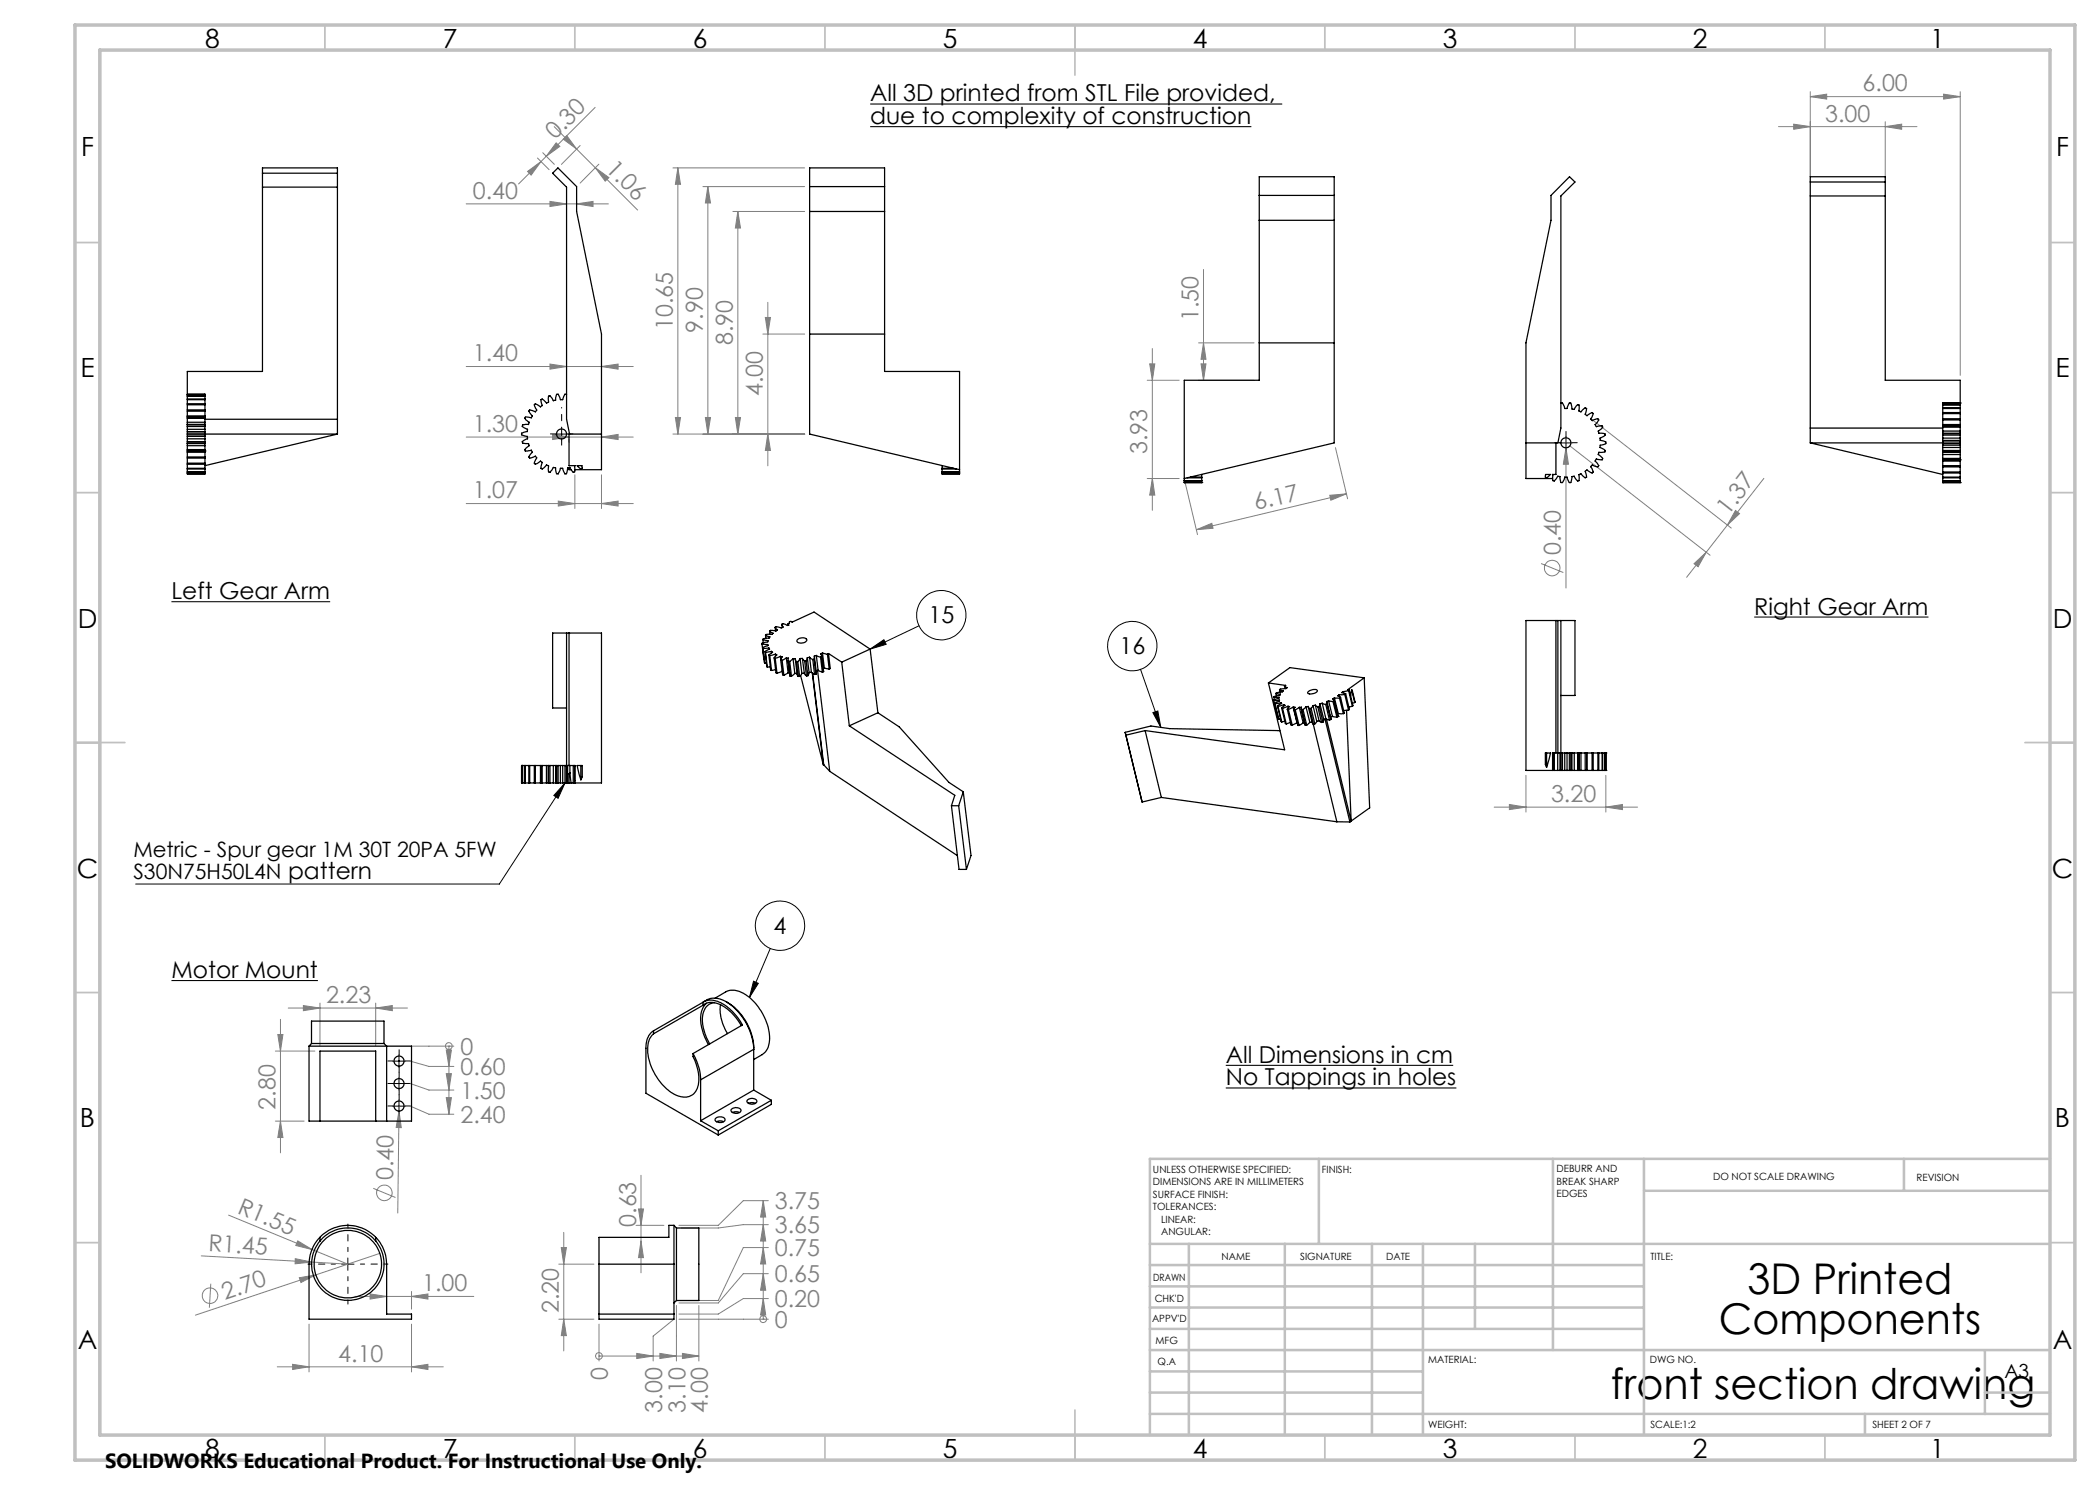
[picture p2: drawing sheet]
<svg xmlns="http://www.w3.org/2000/svg" width="420mm" height="297mm" viewBox="0 0 420 297" stroke-linecap="round" stroke-linejoin="round" font-family="sans-serif">
<g fill="none" stroke="#808080" stroke-width=".2">
<path d="M362.1 19.3l3.2-.5v1zM362.1 18.3v17.1M362.1 19.3h29.9M388.7 18.8l3.3 .5-3.3 .5zM392 18.3v56.8M105.5 34.3l2.7-2-2 2.7zM107.5 31.6l2.3 2.3M108.5 30.5l2.4 2.4M110.8 25.3l4.5 4.5M111.2 28.6l.8 .7-2.7 2zM112.6 27.8l.7-.7 2 2.7zM115.3 29.8l12.2 12.2"/>
<path d="M116 29.1l-3.7 3.8M119 21.5l-15.3 15.3M119.1 33.5l2.7 2-.8 .7zM119.8 32.8l-3.8 3.8M134.6 33.6h26.3M135.6 33.6l.5 3.3h-1zM135.6 33.6v53.2M140.6 37.3h20.3M141.6 37.3l.5 3.3h-1zM141.6 37.3v49.5M355.7 25.3h27.7M358.7 24.8l3.4 .5-3.4 .6z"/>
<path d="M377 25.3l3.3-.5v1.1zM377 24.3v11.1M93.2 40.8h28.5M110 40.3l3.3 .5-3.3 .5zM115.3 40.8l3.3-.5v1zM146.6 42.3h14.3M147.6 42.3l.5 3.3h-1zM147.6 42.3v44.5M240.7 53.9v22.2M93.2 73.3h33.4M110 72.8l3.3 .5-3.3 .5zM120.3 73.3l3.3-.5v1z"/>
<path d="M152.6 66.8h8.3M153.1 63.5h1l-.5 3.3zM153.6 60.5v32.7M229.4 76.1h6.4M229.9 72.8h1.1l-.5 3.3zM230.5 69.7v32.4M239.7 76.1h11.1M239.7 68.6h11.1M240.2 72.8h1l-.5 3.3zM240.7 68.6l.5 3.3h-1zM93.2 87.4h33.4M110.5 86.9l3.3 .5-3.3 .5z"/>
<path d="M113.8 87.8v.6M115 95v6.7M120.3 87.4l3.3-.5v1zM120.3 95v6.7M134.6 86.8h26.3M135.1 83.5h1l-.5 3.3zM141.1 83.5h1l-.5 3.3zM147.1 83.5h1l-.5 3.3zM153.6 86.8l.5 3.3h-1zM229.4 95.7h6.4M230.5 95.7l.5 3.3h-1.1zM237.1 96.7l2.4 10.2"/>
<path d="M266 99.1l3.3-.3-3.1 1.2zM267.1 89.5l2.4 10.3M269.3 98.8l-30 7.1M313.2 89.6l.5 3.2h-1zM313.2 87.6v30M314 89.2l28 21.9M318.2 83.7l28.1 21.9M352.8 95.7l-11.6 14.8M93.2 100.7h33.4M111.7 100.2l3.3 .5-3.3 .5zM120.3 100.7l3.3-.5v1zM239.3 105.9l3.1-1.2 .2 1z"/>
<path d="M308.2 112.7l4.5 1.8M338.8 112.7l2.4-2.2-1.6 2.8zM341.2 110.5l-3.9 5M347.1 102.1l.8 .6-2.4 2.3zM305.2 155.1v7.3M321.2 155.1v7.3M298.8 161.4h28.7M301.9 160.9l3.3 .5-3.3 .5zM321.2 161.4l3.3-.5v1zM55.1 210.2h7.9M55.6 206.9h1l-.5 3.3zM56.1 203.9v26.7"/>
<path d="M57.6 201.6h23.9M60.7 201.1l3.3 .5-3.3 .5zM64 200.6v8.6M75.1 201.6l3.4-.5v1zM75.1 200.6v8.6M82.1 212.2l3.7 1.1h5M82.1 216.7l3.7 1.3h5M82.3 209.2h8.5M89.3 210h1l-.5 3.3zM89.3 214.7h1l-.5 3.3zM89.3 219.5h1l-.5 3.3zM89.8 209.2v13.6"/>
<path d="M89.8 209.2h.1M55.1 224.2h5.7M56.1 224.2l.5 3.3h-1zM74.6 237.7l4.5 1.8M79.8 222.2l.5 3.3h-1.1zM79.8 222.2l-.2 20.4M79.8 220.2v2M82.1 221.2l3.7 1.6h5M128.2 235.1v19.5M40.3 251.2l22 1.2M42.2 256.7l-.3 4.8M45.7 243l16.7 6.9"/>
<path d="M59.1 251.7l3.2 .7-3.3 .4zM59.5 248.2l2.9 1.7-3.2-.8zM59.9 255.5l3.2-.5-2.9 1.5zM62.4 249.9l7.2 2.9-7.3-.4M63.1 255l-24 8M71 259.3h23.8M74 258.8l3.3 .5-3.3 .5zM76 250.7l-12.9 4.3M82.3 258.3v3.5M82.3 259.3l3.3-.5v1zM111.8 252.8h7M112.3 249.5h1l-.6 3.3z"/>
<path d="M112.7 246.5v23.7M127.2 245.1h5.6M127.7 241.8h1l-.5 3.3zM128.2 248.2l.5 3.3h-1zM152.6 240.1v23.7M152.6 259.7l.5 3.3h-1zM152.6 254.7l.5 3.4h-1zM152.6 249.5l.5 3.3h-1zM152.6 244.9l.5 3.3h-1zM152.6 240.1l.5 3.3h-1zM153.7 259.7h-5l-5 3.1h-7.9M153.7 254.7h-5l-5 5.9h-7.9"/>
<path d="M153.7 249.5h-5l-5 10.6h-7.4M153.7 244.9h-5l-5 .7h-7.4M153.7 240.1h-5l-5 5h-7.9M55.5 273.4h33.2M58.5 272.9l3.3 .5-3.3 .5zM61.8 264.8v9.6M82.3 273.4l3.3-.5v1zM82.3 264.8v9.6M111.8 263.8h7M112.7 263.8l.6 3.3h-1zM119.8 271.2h.1M119.8 264.8v7.4"/>
<path d="M119.8 271.2h20M127.4 270.7l3.2 .5-3.2 .5zM132 270.7l3.3 .5-3.3 .5zM134.8 263.8l-4.2 3.4v5M135.3 261.1v11.1M135.8 263.8h17.9M136.5 270.7l3.3 .5-3.3 .5zM139.8 261.1v11.1M152.6 263.8h.1"/>
<circle cx="310.4" cy="113.6" r="1.55"/>
<circle cx="89.8" cy="209.2" r=".68"/>
<circle cx="76.9" cy="238.6" r="1.55"/>
<circle cx="42" cy="259.1" r="1.55"/>
<circle cx="119.8" cy="271.2" r=".68"/>
<circle cx="152.6" cy="263.8" r=".68"/>
</g>
<path d="M174 20.8h82.4M174 25.3h76.3M34.3 120.3h31.7M350.8 123.4h34.9M34.3 196.1h29.3M245.2 213.1h45.4M245.2 217.6h46.1" fill="none" stroke="#000" stroke-width=".21"/>
<g fill="none" stroke="#000" stroke-width=".2">
<path d="M111.1 86.8h2.5M112.3 85.5v2.5M311.9 88.6h2.5M313.2 87.3v2.5M174 129.8l2.8-1.9 .4 1zM183.8 125.2l-9.8 4.6M228.1 133.9l4.1 11.6M113 156.6l-1.4 3.1-.8-.6zM113 156.6l-13.1 20.2h-72.8M230.6 142.5l1-.3 .6 3.3zM150.7 196.2l1 .5-1.8 2.8zM154.1 189.7l-4.2 9.8"/>
<path d="M78.6 216.7h2.5M78.6 212.2h2.5M79.8 211v2.5M79.8 215.5v2.5M79.8 220v2.5M78.6 221.2h2.5M68.3 252.8h2.5M69.6 251.6v2.5"/>
<circle cx="188.3" cy="123" r="4.9"/>
<circle cx="226.5" cy="129.2" r="4.9"/>
<circle cx="156" cy="185.1" r="4.9"/>
</g>
<g fill="none" stroke="#000" stroke-width=".2" stroke-dasharray="15.2 1.3 1.3 1.3">
<path d="M111.1 86.8h-1M112.3 88v1M113.6 86.8h1M312 88.5h-1M313.2 87.3v-1M313.2 89.8v1M314.5 88.5h1M78.6 216.7h-1M78.6 212.2h-1M79.8 215.4v-1M79.8 217.9v1M79.8 219.9v-1"/>
<path d="M79.8 210.9v-1M79.8 213.4v1M81.1 216.7h1M81.1 212.2h1M78.6 221.2h-1M79.8 222.4v1M81.1 221.2h1"/>
</g>
<path d="M67.1 252.8h-5.5M69.6 250.3v-5.5M69.6 255.3v5.5M72.1 252.8h5.5" fill="none" stroke="#000" stroke-width=".2" stroke-dasharray="15.2 1.3 1.3 1.3" stroke-dashoffset="14.4"/>
<path d="M112.3 85.5v-4" fill="none" stroke="#000" stroke-width=".2" stroke-dasharray="15.2 1.3 1.3 1.3" stroke-dashoffset="15.1"/>
<g fill="none" stroke="#c0c0c0" stroke-width=".35">
<path d="M65 5v5M115 5v5M165 5v5M215 5v10M265 5v5M315 5v5M365 5v5M15 48.5h5M410 48.5h5M15 98.5h5M410 98.5h5M15 148.5h10"/>
<path d="M405 148.5h10M15 198.5h5M410 198.5h5M15 248.5h5M410 248.5h5M65 287v5M115 287v5M165 287v5M215 282v10M265 287v5M315 287v5M365 287v5"/>
</g>
<g fill="none" stroke="#c0c0c0" stroke-width=".5">
<path d="M263.8 231.8v17M310.6 231.8v38.2M328.8 231.8v55.2M328.8 238.2h81.2M380.8 231.8v6.4M410 231.8h-180v55.2M230 248.8h180M230 257.3h98.8M230 253h98.8M237.8 248.8v38.2M257 248.8v38.2M274.4 248.8v38.2"/>
<path d="M284.6 248.8v38.2M295 248.8v17M230 265.8h98.8M230 261.5h98.8M230 278.5h54.6M230 274.3h54.6M230 270h180M397 278.5h13M397 270v12.8M230 282.8h180M373 282.8v4.2"/>
</g>
<path d="M15 5h400v287h-400zM20 10h390v277h-390z" fill="none" stroke="#c0c0c0" stroke-width=".7"/>
<path d="M113 156.6l-1.4 3.1-.8-.6zM230.6 142.5l1-.3 .6 3.3zM174 129.8l2.8-1.9 .4 1zM150.7 196.2l1 .5-1.8 2.8z" fill="#000"/>
<g fill="#808080">
<path d="M59.5 248.2l2.9 1.7-3.2-.8z"/>
<path d="M59.1 251.7l3.2 .7-3.3 .4z"/>
<path d="M59.9 255.5l3.2-.5-2.9 1.5z"/>
<path d="M79.8 222.2l.5 3.3h-1.1z"/>
<path d="M313.2 89.6l.5 3.2h-1z"/>
<path d="M152.6 259.7l.5 3.3h-1zM152.6 254.7l.5 3.4h-1zM152.6 249.5l.5 3.3h-1zM152.6 244.9l.5 3.3h-1zM152.6 240.1l.5 3.3h-1zM89.3 210h1l-.5 3.3zM89.3 214.7h1l-.5 3.3zM89.3 219.5h1l-.5 3.3z"/>
<path d="M127.4 270.7l3.2 .5-3.2 .5zM132 270.7l3.3 .5-3.3 .5zM136.5 270.7l3.3 .5-3.3 .5z"/>
<path d="M120.3 87.4l3.3-.5v1zM110.5 86.9l3.3 .5-3.3 .5zM82.3 259.3l3.3-.5v1zM74 258.8l3.3 .5-3.3 .5zM75.1 201.6l3.4-.5v1zM60.7 201.1l3.3 .5-3.3 .5z"/>
<path d="M58.5 272.9l3.3 .5-3.3 .5zM82.3 273.4l3.3-.5v1z"/>
<path d="M358.7 24.8l3.4 .5-3.4 .6zM377 25.3l3.3-.5v1.1zM362.1 19.3l3.2-.5v1zM388.7 18.8l3.3 .5-3.3 .5z"/>
<path d="M321.2 161.4l3.3-.5v1zM301.9 160.9l3.3 .5-3.3 .5z"/>
<path d="M239.3 105.9l3.1-1.2 .2 1zM266 99.1l3.3-.3-3.1 1.2z"/>
<path d="M105.5 34.3l2.7-2-2 2.7zM111.2 28.6l.8 .7-2.7 2z"/>
<path d="M347.1 102.1l.8 .6-2.4 2.3zM338.8 112.7l2.4-2.2-1.6 2.8z"/>
<path d="M153.6 86.8l.5 3.3h-1zM153.1 63.5h1l-.5 3.3zM147.1 83.5h1l-.5 3.3zM147.6 42.3l.5 3.3h-1zM141.1 83.5h1l-.5 3.3zM141.6 37.3l.5 3.3h-1zM135.1 83.5h1l-.5 3.3zM135.6 33.6l.5 3.3h-1zM230.5 95.7l.5 3.3h-1.1zM229.9 72.8h1.1l-.5 3.3zM240.2 72.8h1l-.5 3.3zM240.7 68.6l.5 3.3h-1zM112.7 263.8l.6 3.3h-1zM112.3 249.5h1l-.6 3.3zM56.1 224.2l.5 3.3h-1zM55.6 206.9h1l-.5 3.3z"/>
<path d="M127.7 241.8h1l-.5 3.3zM128.2 248.2l.5 3.3h-1z"/>
<path d="M112.6 27.8l.7-.7 2 2.7zM119.1 33.5l2.7 2-.8 .7z"/>
<path d="M110 72.8l3.3 .5-3.3 .5zM120.3 73.3l3.3-.5v1zM111.7 100.2l3.3 .5-3.3 .5zM120.3 100.7l3.3-.5v1zM110 40.3l3.3 .5-3.3 .5zM115.3 40.8l3.3-.5v1z"/>
</g>
<g fill="none" stroke="#000" stroke-width=".25">
<path d="M52.5 34.6h15M52.5 37.4h15M161.9 33.6h15v40.7h15v19.6l-30-7.1zM161.9 37.3h15M251.8 35.3h15v53.3l-29.9 7.1v-19.6h14.9zM251.8 39.1h15M362.1 39.2h14.9M362.1 36.4h14.9M161.9 42.3h15M251.8 44.1h15M37.5 79.9v.8M37.5 79.8v.1"/>
<path d="M37.5 79.2v.6M37.5 79.2h.1M37.5 78.9v.3M37.5 78.9v-4.6h15v-40.7h15v53.2M37.5 78.8l3.5 .1M37.5 79.9h3.5M37.5 79.8h3.5M37.5 79.2h3.5M37.5 78.9h3.5M41 79.9v.8M41 79.8v.1M41 79.2v.6"/>
<path d="M41 79.2h.1M41 78.9v.3M113.3 78.9l-.3-.1-.3 .6a.43 .43 0 0 1-.4 .5 .43 .43 0 0 1-.4-.5l-.3-.6h-.2l-.2 .6a.42 .42 0 0 1-.3 .7 .42 .42 0 0 1-.5-.5l-.5-.4h-.2l-.1 .6a.43 .43 0 0 1-.1 .7 .43 .43 0 0 1-.6-.3 .4 .4 0 0 0-.6-.3 .4 .4 0 0 0 0 .6v.3a.33 .33 0 0 1-.2 .5l-1.1-.5a.42 .42 0 0 0 .1 .7l.3 .5-.1 .1a.36 .36 0 0 1-.3 .3 .36 .36 0 0 1-.4-.2l-.7-.2-.1 .1v.1l.4 .6a.37 .37 0 0 1 .2 .6 .37 .37 0 0 1-.6 .1l-.6-.1-.2 .1a.4 .4 0 0 0 .4 .6l.4 .4-.1 .4h-.6l-.6 .2v.2l.5 .3a.43 .43 0 0 1 .5 .5 .43 .43 0 0 1-.6 .3l-.6 .2v.4l.6 .2a.43 .43 0 0 1 .6 .3 .43 .43 0 0 1-.5 .5l-.5 .4v.2l.6 .1a.43 .43 0 0 1 .7 .2 .43 .43 0 0 1-.4 .6l-.4 .4 .1 .3 1.2-.2v.1a.35 .35 0 0 1 .1 .4 .35 .35 0 0 1-.2 .3l-.4 .6v.1a1.29 1.29 0 0 0 1.3-.2l.1 .1a.33 .33 0 0 1 .1 .3 .33 .33 0 0 1-.2 .3l-.1 .2a.36 .36 0 0 0-.2 .4 .36 .36 0 0 0 .3 .2l1.1-.5a.36 .36 0 0 1 .2 .3 .36 .36 0 0 1-.1 .3v.8l.1 .1 .6-.5a.39 .39 0 0 1 .6-.2 .39 .39 0 0 1 0 .7l.1 .6 .3 .1 .4-.5a.42 .42 0 0 1 .5-.5 .42 .42 0 0 1 .3 .7l.1 .6h.3l.3-.5a.43 .43 0 0 1 .4-.6 .43 .43 0 0 1 .4 .6l.3 .5h.3l.2-1.2 .4-.1 .4 .5a.4 .4 0 0 0 .5 .4 .4 .4 0 0 0 .2-.6l-.1-.6 .1-.1h-1.2v-6.3h6.5M113.3 78.9h.1M161.9 66.8h15M251.8 68.6h15M37.5 86.6v.4M37.5 87v.3M37.5 86.3v.3M37.5 85v.3M37.5 85.3v.6M37.5 87.8v.5"/>
<path d="M37.5 88.3v.3M37.5 88.6v.1M37.5 85v-.1h3.5v.1M37.5 83.7v.8M37.5 83.4v.3M37.5 89.1v.8M37.5 89.9v.3M37.5 83.4h.1M37.5 90.2h.1M37.5 85.9v.4M37.5 87.3v.5M37.5 84.5v.4"/>
<path d="M37.5 88.7v.4M37.5 82.2v1M37.5 82v.2M37.5 90.4v1M37.5 91.4v.2M37.5 83.2v.2M37.5 90.2v.2M37.5 80.7v.3M37.5 81v1M37.5 91.6v1M37.5 92.6v.2M37.5 93.7v.1"/>
<path d="M37.5 92.8v.9M37.5 93.8v.6M37.5 94.4v.1M37.5 94.5v.3M37.5 93.7h3.5M37.5 93.8h3.5M37.5 94.4h3.5M37.5 94.5h3.5M37.5 94.8h3.5M37.5 88.7h3.5M37.5 83.4h3.5M37.5 90.2h3.5"/>
<path d="M37.5 86.6h3.5M37.5 87h3.5M37.5 87.3h3.5M37.5 86.3h3.5M37.5 85h3.5M37.5 85.3h3.5M37.5 85.9h3.5M37.5 87.8h3.5M37.5 88.3h3.5M37.5 88.6h3.5M37.5 84.5h3.5M37.5 83.7h3.5"/>
<path d="M37.5 89.1h3.5M37.5 89.9h3.5M37.5 83.2h3.5M37.5 82.2h3.5M37.5 82h3.5M37.5 90.4h3.5M37.5 91.4h3.5M37.5 91.6h3.5M37.5 80.7h3.5M37.5 81h3.5M37.5 92.6h3.5M37.5 92.8h3.5"/>
<path d="M41 86.6v.4M41 87v.3M41 86.3v.3M41 85v.3M41 85.3v.6M41 87.8v.5M41 88.3v.3M41 88.6v.1M41 83.7v.8M41 83.4v.3M41 89.1v.8M41 89.9v.3"/>
<path d="M41 90.2h.1M41 85.9v.4M41 87.3v.5M41 84.5v.4M41 88.7v.4M41 82.2v1M41 82v.2M41 90.4v1M41 91.4v.2M41 83.2v.2M41 90.2v.2M41 80.7v.3"/>
<path d="M41 81v1M41 91.6v1M41 92.6v.2M41 93.7v.1M41 92.8v.9M41 93.8v.6M41 94.4v.1M41 94.5v.3M41 86.8h26.5M41 83.4h.1M41 83.9h26.5M67.5 86.8l-26.5 6.3"/>
<path d="M113.8 93.5v.4h.4M113.9 86.8l-.6-2.9v-46.5l-2.8-2.8 1.1-1 3.7 3.7v5l5 24.5v27.1h-5.3M115.4 93.1l1 .1a.35 .35 0 0 1-.1 .6 .35 .35 0 0 1-.5-.3zM188.4 93.7v.1M188.4 93.1v.6M188.4 93.8v.6M188.4 94.4v.1M188.4 94.5v.3M188.4 94.8h3.5M188.4 93.7h2.3M188.4 93.8h2.9M188.4 94.4h3.5"/>
<path d="M188.4 94.5h3.5M191.9 93.9v.5M191.9 94.4v.1M191.9 94.5v.3M236.9 95.7v.4M236.9 96.1v.1M236.9 96.2v.3M236.9 96.5h.1M236.9 96.1h3.4M236.9 96.2h3.4M236.9 96.5h3.4M237.5 95.6h2.8"/>
<path d="M238.1 95.4h2.2M240.3 95.4v.2M240.3 94.9v.5M240.3 95.6v.5M240.3 96.1v.1M240.3 96.2v.3M240.3 96.5h.1M305.2 88.6h6.4l.6-3v-46.4l2.8-2.8-1.1-1.1-3.7 3.8v5l-5 24.5v27.1h5.3M309.1 94.9h1l-.5 .5a.35 .35 0 0 1-.5 0 .35 .35 0 0 1 0-.5zM312.2 80.7l.1-.1a.33 .33 0 0 1 .4 .4l.1 .2a.36 .36 0 0 0 .4 .5 .36 .36 0 0 0 .3-.5l.2-.2a.34 .34 0 0 1 .4-.4l.4 1.2a.33 .33 0 0 0 .4 0 .33 .33 0 0 0 .1-.3l.2-.3a.34 .34 0 0 1 .5-.2l.1 .3v.9l.4 .2 .8-.8 .3 .1v.5a.61 .61 0 0 0-.1 .8l.2 .1 1-.6 .2 .2-.3 .8a.33 .33 0 0 0 .1 .5 .33 .33 0 0 0 .4-.1h.3a.31 .31 0 0 1 .5-.1 .31 .31 0 0 1 0 .4l-.6 .7 .3 .4 .5-.1a.41 .41 0 0 1 .7 .1 1.31 1.31 0 0 1-.8 1v.1a.33 .33 0 0 0 .2 .3 .33 .33 0 0 0 .4-.1l.7 .1v.2a.38 .38 0 0 1-.1 .4 .38 .38 0 0 1-.4 .1l-.5 .2v.2v.3l.6 .1a.39 .39 0 0 1 .6 .4 .39 .39 0 0 1-.6 .3l-.6 .1v.3v.2l.5 .2a.4 .4 0 0 1 .5 .5 .4 .4 0 0 1-.6 .3l-.6-.1-.1 .5 .8 .7v.3h-1a.32 .32 0 0 0-.4 .2l.7 1-.1 .1-.1 .2-.3-.1-.9-.2a.35 .35 0 0 0-.2 .3 .35 .35 0 0 0 .2 .3l.2 .7-.2 .2-1-.6-.2 .2a.63 .63 0 0 0 .1 .8v.4l-.3 .2-.8-.8h-.2a.32 .32 0 0 0-.3 .2 .32 .32 0 0 0 .1 .4l-.1 .8a.34 .34 0 0 1-.5-.3l-.2-.3a.35 .35 0 0 0-.4-.3 .35 .35 0 0 0-.2 .5l-.2 .6-.2 .1a.33 .33 0 0 1-.3-.4l-.3-.7h-.5l-.2 .7a.34 .34 0 0 1-.4 .4l-.2-.3-.1-.9h-.1a.33 .33 0 0 0-.4 0 .33 .33 0 0 0-.2 .3l-.4 .6-.3-.1v-1.2h-.1h.7v-6.3M362.1 88.6h26.4M362.1 85.6h26.4"/>
<path d="M362.1 88.6l26.4 6.3M388.5 88.4v.3M388.5 88.7v.3M388.5 88.1v.3M388.5 86.7v.3M388.5 87v.6M388.5 89.5v.6M388.5 90.1v.3M388.5 90.4v.1h3.5v-.1M388.5 86.6v.1M388.5 91.7v.3M388.5 90.9v.8"/>
<path d="M388.5 85.4v.8M388.5 85.2v.2M388.5 92h.1M388.5 85.2h.1M388.5 87.6v.5M388.5 89v.5M388.5 90.4v.5M388.5 86.2v.5M388.5 92.2v.9M388.5 93.1v.3M388.5 83.7v.3M388.5 84v.9"/>
<path d="M388.5 92v.2M388.5 84.9v.3M388.5 93.4v1M388.5 94.4v.2M388.5 82.5v.2M388.5 82.7v1M388.5 95.4v.2M388.5 94.6v.8M388.5 81.7v.8M388.5 81.6v.1M388.5 95.6v.5M388.5 81v.6"/>
<path d="M388.5 96.1v.1M388.5 80.9v.1M388.5 96.2v.3M388.5 80.6v.3M388.5 96.5h.1M388.5 80.6h.1M388.5 93.1h3.5M388.5 88.7h3.5M388.5 86.6h3.5M388.5 95.6h3.5M388.5 95.4h3.5M388.5 96.1h3.5"/>
<path d="M388.5 96.2h3.5M388.5 96.5h3.5M388.5 92h3.5M388.5 85.2h3.5M388.5 88.4h3.5M388.5 89h3.5M388.5 88.1h3.5M388.5 87h3.5M388.5 86.7h3.5M388.5 87.6h3.5M388.5 89.5h3.5M388.5 90.1h3.5"/>
<path d="M388.5 90.4h3.5M388.5 91.7h3.5M388.5 90.9h3.5M388.5 86.2h3.5M388.5 85.4h3.5M388.5 92.2h3.5M388.5 93.4h3.5M388.5 84h3.5M388.5 83.7h3.5M388.5 84.9h3.5M388.5 94.4h3.5M388.5 94.6h3.5"/>
<path d="M388.5 82.7h3.5M388.5 82.5h3.5M388.5 81.7h3.5M388.5 81.6h3.5M388.5 81h3.5M388.5 80.9h3.5M388.5 80.6h3.5M392 88.4v.3M392 88.7v.3M392 88.1v.3M392 86.7v.3M392 87v.6"/>
<path d="M392 89.5v.6M392 90.1v.3M392 86.6v.1M392 91.7v.3M392 90.9v.8M392 85.4v.8M392 85.2v.2M392 92h.1M392 85.2h.1M392 87.6v.5M392 89v.5M392 90.4v.5"/>
<path d="M392 86.2v.5M392 92.2v.9M392 93.1v.3M392 83.7v.3M392 84v.9M392 92v.2M392 84.9v.3M392 93.4v1M392 94.4v.2M392 82.5v.2M392 82.7v1M392 95.4v.2"/>
<path d="M392 94.6v.8M392 81.7v.8M392 81.6v.1M392 95.6v.5M392 81v.6M392 96.1v.1M392 80.9v.1M392 96.2v.3M392 80.6v.3M392 96.5h.1M392 80.6h.1M392 80.6v-4.5h-15v-40.8h-14.9v53.3"/>
<path d="M113.3 126.6v30M113.8 126.6v26.5M152.4 128.8l1.1 .1M152.4 128.8l.4 3M152.5 129.5l.1 .1M152.5 129.5l.4 3.1M152.6 127.9l1 .2v.1v.2l-1.2 .3v.1M152.6 129.6l.3 3M152.6 127.9v.7M152.9 132.6h.4M153 130.3l.1 .2M153 130.3l.5 3.1"/>
<path d="M153.1 127l.8 .5a.33 .33 0 0 1-.5 .1l-.2 .1a.44 .44 0 0 0-.6 .2M153.1 130.5l.4 2.9M153.1 127l.1 .7M153.5 128.9l.1 .2-1.1 .4M153.5 128.9l.1 .2M153.8 131l.2 .1M153.8 129.6l.1 .2-.9 .5M153.8 129.6h-1.2M153.8 131l.3 3 .2 .1M153.8 129.6v.3M153.9 126.2l.7 .4-.2 .3a1.41 1.41 0 0 0-1.3 .1M153.9 126.2l.1 .7"/>
<path d="M154 131.1l.3 3M154.1 133.3l-.6 .1M154.3 130.3l.2 .2-.7 .5M154.3 130.3l-1.2 .2M154.3 130.3v.3M154.8 131.6l.2 .1M154.8 131.6l.4 2.9 .2 .2M155 125.5l.5 .5-.2 .2-1.2-.1-.2 .1M155 125.5l.1 .7M155 131.7l.4 3M155.1 130.8l.3 .2-.6 .6M155.1 130.8l-1.1 .3"/>
<path d="M155.1 130.8v.4M155.1 133.9l-.8 .2M156.1 131.3l.4 .1-.4 .6M156.1 131.3l-1.1 .4M156.1 131.3l.1 .7M156.1 132l.3 .1M156.1 132l.4 3h.3M156.4 124.9l.1 .6M156.4 134.2l-1 .5M156.4 132.1l.4 2.9M157.3 131.6h.4l-.1 .6 .3 .1M157.3 131.6l-.9 .5"/>
<path d="M157.3 131.6l.3 2.9M157.5 124.8l.3 .2-.3 .1-.6-.3a.3 .3 0 0 0-.5 0 .3 .3 0 0 0 .1 .5l.1 .1-.3 .2-1-.3-.3 .2M157.5 124.8l.3-.1a.34 .34 0 0 1 .2-.4 .34 .34 0 0 1 .4 .1l4.4-2 11.2 7.4M157.5 124.8l.1 .3M157.6 134.5l-.8 .5M157.6 134.5l.3 .1M157.6 132.1l.4 3.1M157.9 132.3l.4 3M158 135.1v.1M158 135.2l.3 .1M158.6 131.7h.5l.2 .6M158.6 131.7l-.7 .6"/>
<path d="M158.6 131.7l.4 3M159 134.7l-.7 .6M159 134.7h.4M159.1 131.9l.3 3 .2 .4M159.3 132.3h.3M159.3 132.3l.3 3M159.5 127.9a1.41 1.41 0 0 1 1.9 0 1.24 1.24 0 0 1-2 .4zM159.6 132.3l.3 3M159.6 135.3h.3M160 131.7l-.4 .6M160 131.7l.4 3M160.1 135.1l4.6 17.9"/>
<path d="M160.4 134.7l-.5 .6M160.5 131.7l.4 .5M160.5 131.7h-.5M160.5 131.7l.4 3M160.9 134.7l.4 .5M160.9 134.7h-.5M160.9 132.2l.4 3M161.2 132.2h-.3M161.2 132.2l.4 2.9M161.5 131.5l-.3 .7M161.5 131.5l.3 3M161.6 135.1l-.3 .1"/>
<path d="M161.8 134.5l-.2 .6M161.9 131.4l.7 .5M161.9 131.4l-.4 .1M161.9 131.4l.4 3M162.3 134.4l.6 .5M162.3 134.4l-.5 .1M162.5 134.6l2.2 18.4M162.5 134.7l2.2 18.3M162.6 131.9l.3 3M162.8 131.8l-.2 .1M162.8 131.8l.4 3M162.9 131.4l.4 3-.1 .4"/>
<path d="M163.2 134.8l-.3 .1M163.3 131.1l.8 .3M163.3 131.1l-.2 .1a.21 .21 0 0 0-.3 .1 .21 .21 0 0 0 .1 .2l-.1 .3M163.3 131.1l.3 3M163.5 134.1l2.4 20.2M163.6 134.1l.9 .3M163.6 134.1l-.4 .1M164.1 131.4l.4 3M164.4 131.3l.3 3M164.5 130.6l1 .2M164.5 130.6l-.4 .2 .3 .4v.2h-.3M164.5 130.6l.4 3"/>
<path d="M164.7 134.3l-.2 .1M164.7 134.3h.1M164.9 133.6l.9 .2M164.9 133.6l-.3 .1M165.5 130.8l.3 3M165.7 130.7l2.6 1.7M165.7 130.7l-.2 .1M165.7 130.7l.4 3-.3 .1M168.3 132.4l1.6 12.8M174 129.8l-5.7 2.6M174 129.8l1.6 12.8M253.7 136.6l3.4 .5-.2 .1"/>
<path d="M253.7 136.6l3.2 13.4-27.9-3.9M254.8 139.4l1 .1-.1 .2-1 .3v.2M254.8 139.4l.1 .5M255.2 138.7l.9 .1-.1 .2-1.2 .3v.1M255.2 138.7l.1 .5M255.9 137.9l.7 .3-.2 .2-1 .1-.2 .2M255.9 137.9l.1 .5M256.9 137.2l.6 .3-.3 .2-1.3 .2M256.9 137.2l.1 .5M261.6 138.4l.2-.1a1.4 1.4 0 0 1 1.7-.2 1.57 1.57 0 0 1-2 .5zM266.9 139.6h1M266.9 139.6l-.4 .2 .3 .4"/>
<path d="M266.9 139.6l.8 3.1M267.8 139l-.3 .2 .6 .3M267.8 139l.1 .3M267.9 139.6l.8 3.1M268.1 139.5l-.2 .1M268.1 139.5l.8 3.1-.2 .1M268.6 138.3l-.2 .2 .7 .2M268.6 138.3v.3M269 138.9l-1.2 .1M269 138.9l.7 3.1M269.1 138.7l-.1 .2M269.1 138.7l.8 3.2-.2 .1"/>
<path d="M269.7 138.1l-1.1 .2M269.7 138.1l.8 3.1M269.8 138l-.1 .1M269.8 138l.8 3.1-.1 .1M270.3 137.9l.7 2.5-.1 .1M270.3 137.9l-.2 1.3M270.3 137.9l.6 2.6M272.8 135.6l-3.2 2.3 .2 .1M272.8 135.6l-14.8-2.1-4.3 3.1M272.8 135.6l1.1 26-3.9 2.8M311.2 124.1v26.5M311.6 124.1l-.1 30"/>
<path d="M312.2 139.1h2.8v-15h-9.8v30h5.3M312.2 124.1v26.5M104.3 153.1h.2M104.3 156.6h.2M104.3 153.1h.1M104.3 156.6h.1M104.3 153.1v3.5M104.5 153.1h.1M104.5 156.6h.1M104.5 153.1v3.5M104.5 153.1h.5M104.5 156.6h.5"/>
<path d="M105 153.1h.1M105 156.6h.1M105 153.1v3.5M105.1 153.1h.7M105.1 156.6h.7M105.1 153.1v3.5M105.8 153.1h.1M105.8 156.6h.1M105.8 153.1v3.5M105.9 153.1h1M105.9 156.6h1M105.9 153.1v3.5"/>
<path d="M106.9 153.1h.2M106.9 156.6h.2M106.9 153.1v3.5M107.1 153.1h1M107.1 156.6h1M107.1 153.1v3.5M108.1 153.1h.1M108.1 156.6h.1M108.1 153.1v3.5M108.2 153.1h.2M108.2 156.6h.2M108.2 153.1v3.5"/>
<path d="M108.4 153.1h.9M108.4 156.6h.9M108.4 153.1v3.5M109.3 153.1h.3M109.3 156.6h.3M109.3 153.1v3.5M109.6 153.1h.1M109.6 156.6h.1M109.6 153.1v3.5M109.7 153.1h.3M109.7 156.6h.3M109.7 153.1v3.5"/>
<path d="M110 153.1h.7M110 156.6h.7M110 153.1v3.5M110.7 153.1h.4M110.7 156.6h.4M110.7 153.1v3.5M111.1 153.1h.2M111.1 156.6h.2M111.1 153.1v3.5M111.3 153.1h.3M111.3 156.6h.3M111.3 153.1v3.5"/>
<path d="M111.6 153.1h.5M111.6 156.6h.5M111.6 153.1v3.5M112.1 153.1h.4M112.1 156.6h.4M112.1 153.1v3.5M112.5 153.1h.5M112.5 156.6h.5M112.5 153.1v3.5M113 153.1h.5M113 156.6h.3M113 153.1v3.5"/>
<path d="M113.3 156.6h.2M113.3 141.6h-2.8v-15h9.8v30h-5.3M113.5 153.1h.5M113.5 156.6h.3M113.5 153.1v3.5M113.8 156.6h.4M114 154.6l.2 2M114 153.1h.7M114 154.6l-.2 .2v1.8M114 153.1v1.5M114.2 156.6h.5M114.7 153.1h.2"/>
<path d="M114.7 156.6h.2M114.7 153.1v3.5M114.9 153.1h.1M114.9 156.6h.1M115 153.1v.1M115 153.1l-.1 3.5M116.2 153.1h-.8l.8 2.9M116.2 153.1h.3v2.3l-.3 .6M116.2 153.1v2.9M164.7 153l1.2 1.3M164.7 153h.1M165.9 154.3l25.6 16.8"/>
<path d="M169.9 145.2l21.1 13.9-.7 2M175.6 142.6l-5.7 2.6M175.6 142.6l4.2 2.8 10 11.1 2.9 1.9M192.7 158.4l-1 2.7M192.7 158.4l1.5 12.7-.9 2.8M225 146.5l3.4 13.9M228.3 159.8l.1 .6M229 146.1l3.3 13.4M229 146.1l-3.8 .9-.2-.5M232.3 159.5l35.1 4.9M232.3 159.5l-3.9 .9M254.7 140.2l.9 3.1"/>
<path d="M254.9 140.6l.1 .2M254.9 140.6l.9 3.3M255 140.8l.8 3.1M255.5 141.2h.1M255.5 141.2l.7 3.1 .2 .1M255.6 141.2l.8 3.2M255.8 140l.1 .2-1 .4M255.8 140l-1.1 .2M255.8 140l.1 .2M256 146.2l-22-.5-3.8-.5-5.2 1.3M256.1 143.8l-.3 .1M256.2 140.5l.1 .2-.8 .5"/>
<path d="M256.2 140.5l-1.2 .3M256.2 140.5v.2M256.3 141.6h.2M256.3 141.6l.8 3.1 .1 .1M256.5 141.6l.7 3.2M256.8 141l.2 .1-.7 .5M256.8 141l-1.2 .2M256.8 141v.2M257 144.2l-.6 .2M257.5 141.8l.2 .1M257.5 141.8l.7 3.2h.2M257.6 141.2l.3 .1-.4 .5"/>
<path d="M257.6 141.2l-1.1 .4M257.6 141.2l.1 .4M257.7 141.9l.7 3.1M258.1 144.5l-.9 .3M258.6 141.4l.4 .1-.2 .5M258.6 141.4l-.9 .5M258.6 141.4l.8 3.1M258.8 142h.2M258.8 142l.8 3.1h.2M259 142l.8 3.1M259.4 144.5l-1 .5M259.4 144.5h.1"/>
<path d="M259.9 141.5l.4-.1v.5M259.9 141.5l-.9 .5M259.9 141.5l.7 3.1M260.2 141.8l.9 3.3M260.3 141.9l.8 3.2M260.6 141.9h-.3M260.6 141.9l.7 3.1M260.6 144.6l-.8 .5M260.6 144.6h.3M261.2 141.4l.5-.1 .2 .4M261.2 141.4l-.6 .5M261.2 141.4l.8 3.1"/>
<path d="M261.3 145l-.2 .1M261.7 141.4l.7 3.1 .3 .3M261.9 141.7l.8 3.1M262 144.5l-.7 .5M262.2 141.7h-.3M262.2 141.7l.8 3.1M262.4 144.4l-.4 .1M262.6 141.1l-.4 .6M262.6 141.1l.7 3.1M262.6 144.8l4.8 19.6M263 144.8h-.3M263.1 141l.5 .4"/>
<path d="M263.1 141l-.5 .1M263.1 141l.7 3.1M263.3 144.2l-.3 .6M263.6 141.4l.7 3.1M263.8 144.1l.5 .4M263.8 144.1l-.5 .1M263.8 141.3l-.2 .1M263.8 141.3l.8 3.1M264 140.8l-.2 .5M264 140.8l.8 3.1M264.4 140.6l.7 .3M264.4 140.6l-.4 .2"/>
<path d="M264.4 140.6l.8 3.2M264.6 144.4l-.3 .1M264.8 143.9l-.2 .5M265 143.8l5 20.6M265.1 140.9l.8 3.1M265.2 143.8l.7 .2M265.2 143.8l-.4 .1M265.4 140.8l-.3 .1M265.4 140.8l.8 3.1M265.4 140.5l.8 3.4M265.7 140.2l.9 .1M265.7 140.2l-.4 .1 .1 .5"/>
<path d="M265.7 140.2l.8 3.1M266.2 143.9l-.3 .1M266.5 143.3l.9 .1M266.5 143.3l-.4 .1M266.6 140.3l.8 3.1M266.8 140.2l-.2 .1M266.8 140.2l.8 3.1M267.6 143.3l-.2 .1M267.6 143.3h.1M267.7 142.7h1M267.7 142.7l-.2 .1M269.3 142.1l.9 22.1-4.9-20.4"/>
<path d="M269.7 142l-1 .1M270.5 141.2l-.7 .2M270.9 140.5l-.4 .1M309.3 150.6h-.2v2.3l.2 .6M309.3 150.6h.8l-.8 2.9M309.3 150.6v2.9M310.5 150.6h.1M310.5 150.6v.1M310.5 154.1h.1M310.5 150.6v3.5M310.6 150.6h.3M310.6 154.1h.3"/>
<path d="M310.6 150.6v3.5M310.9 150.6h1.1M310.9 154.1h.6M310.9 150.6v3.5M311.5 154.1h.5M312 150.6h.2M312 154.1h.2M312 150.6v3.5M312.2 150.6h.3M312.2 154.1h.3M312.2 150.6v3.5M312.5 150.6h.4"/>
<path d="M312.5 154.1h.4M312.5 150.6v3.5M312.9 150.6h.5M312.9 154.1h.5M312.9 150.6v3.5M313.4 154.1h.5M313.4 150.6h.5M313.4 150.6v3.5M313.9 150.6h.2M313.9 154.1h.2M313.9 150.6v3.5M314.1 150.6h.3"/>
<path d="M314.1 154.1h.3M314.1 150.6v3.5M314.4 150.6h.5M314.4 154.1h.5M314.4 150.6v3.5M314.9 150.6h.6M314.9 154.1h.6M314.9 150.6v3.5M315.5 150.6h.3M315.5 154.1h.3M315.5 150.6v3.5M315.8 150.6h.1"/>
<path d="M315.8 154.1h.1M315.8 150.6v3.5M315.8 150.6h.4M315.8 154.1h.4M316.2 150.6h.8M316.2 154.1h.8M316.2 150.6v3.5M317 150.6h.3M317 154.1h.3M317 150.6v3.5M317.3 150.6h.1M317.3 154.1h.1"/>
<path d="M317.3 150.6v3.5M317.4 150.6h1M317.4 154.1h1M317.4 150.6v3.5M318.4 150.6h.2M318.4 154.1h.2M318.4 150.6v3.5M318.6 150.6h1M318.6 154.1h1M318.6 150.6v3.5M319.6 150.6h.2M319.6 154.1h.2"/>
<path d="M319.6 150.6v3.5M319.8 150.6h.6M319.8 154.1h.6M319.8 150.6v3.5M320.4 150.6h.1M320.4 154.1h.1M320.4 150.6v3.5M320.5 150.6h.5M320.5 154.1h.5M320.5 150.6v3.5M321 150.6h.1M321 154.1h.1"/>
<path d="M321 150.6v3.5M321 150.6h.2M321 154.1h.2M321.2 150.6h.1M321.2 154.1h.1M321.2 150.6v3.5M190.3 161.1h1.4M190.3 161.1l1.5 12.8h1.5M191.7 161.1l1.6 12.8M267.4 164.4h2.6M143 199.6l2.2-1.2a4.3 4.3 0 0 1 4.6 1 11.2 11.2 0 0 1 4 9.2 3.2 3.2 0 0 1-1.4 2.3l-1.7 1M61.8 209.2h15.5"/>
<path d="M61.8 209.2v15h2.2M62.3 208.7h14.5M62.3 208.7v-4.5h14.5v4.5M62.3 208.7l-.5 .5M76.8 208.7l.5 .5M77.3 209.2v15M77.3 209.2h5v15h-5M130.7 206.2a3.9 3.9 0 0 0-1.5 3.5v8.9l14.5 8.4M130.7 206.8a4.5 4.5 0 0 0-1.1 4.4 11.1 11.1 0 0 0 5.8 7.9 2.93 2.93 0 0 0 4.3-2.7l-.1-2.1-.4-1.5-.6-1.5v-.6M130.7 206.2v.6M138.6 210.7l.8 1.6a9.2 9.2 0 0 1 .7 3.7M140.1 216v8.2"/>
<path d="M140.6 200.4a4 4 0 0 1 4.4 .6l1.5 1.3 .8 .9 1.2 1.8-9.9 5.7M140.6 201a3.5 3.5 0 0 1 4.3 .4l1.4 1.2 1.1 1.2 .8 1.3M140.6 200.4l-9.9 5.8M140.6 201l-9.9 5.8M140.6 200.4v.6M140.7 200.4l.7-.4a4.4 4.4 0 0 1 4.9 1.1 12.2 12.2 0 0 1 4.4 8.8l-10.6 6.1M141.3 200.7a5 5 0 0 0-.9 5.2l.5 1.5 .8 1.5M142.9 200.6a2.9 2.9 0 0 0-2.4 3.3v1.1l.5 1.8 1 2M144.1 200.9a8.7 8.7 0 0 0 1.4 5.8M145.3 200.4a11.2 11.2 0 0 1 5.4 9v8.6M150.7 218l-10.6 6.2M150.7 218l3.6 2.1"/>
<path d="M64 224.2v-14h11.1v14M64 224.2h11.1M75.1 224.2h2.2M140.1 224.2l3.6 2M143.1 223.7a1.2 1.2 0 0 1 1.9 .3 1.2 1.2 0 0 1-2-.1zM143.3 224.3l.5-.1 .9 .1M143.7 226.2v.8M146.4 221.8a1.3 1.3 0 0 1 1.8 .2 1.11 1.11 0 0 1-1 .7 1.11 1.11 0 0 1-1-.7zM146.5 222.5l.5-.1 .9 .1M149.5 220a1.19 1.19 0 0 1 1.9 .3 1.13 1.13 0 0 1-2-.1zM149.7 220.7l.5-.2 .9 .2M154.3 220.1l-10.6 6.1"/>
<path d="M154.3 220.1v.8l-10.6 6.1M64 248.2a7.2 7.2 0 0 0 .6 9.9 7.2 7.2 0 0 0 9.9 0 7.2 7.2 0 0 0 .6-9.9M64 247.5a7.8 7.8 0 0 0-2.2 5.3v11h20.5v-1h-5v-10a7.8 7.8 0 0 0-2.2-5.3M64 248.2a7.3 7.3 0 0 1 11.1 0M64 247.5a7.7 7.7 0 0 1 11.1 0M64 247.5v.7M75.1 247.5v.7M119.8 252.8v11h15v-11M119.8 252.8h15M134.8 245.1v7.7M134.8 245.1h-1v2.4h-14v5.3M134.8 245.1l.5 .5"/>
<path d="M135.3 245.6v14.5M135.3 245.6h4.5v14.5h-4.5M119.8 262.8h15M135.3 260.1l-.5 .5"/>
<circle cx="112.3" cy="86.8" r="1"/>
<circle cx="313.2" cy="88.6" r="1"/>
<circle cx="79.8" cy="212.2" r="1.01"/>
<circle cx="79.8" cy="216.7" r=".99"/>
<circle cx="79.8" cy="221.2" r="1.01"/>
<circle cx="69.6" cy="252.8" r="6.7"/>
</g>
<g font-size="8.5">
<text x="349.5" y="258.8">3D Printed</text>
<text x="343.8" y="266.9">Components</text>
<text x="322.2" y="279.7">front section drawing</text>
</g>
<g font-size="5.3">
<text x="41" y="9.5">8</text>
<text x="88.5" y="9.5">7</text>
<text x="138.5" y="9.5">6</text>
<text x="188.5" y="9.5">5</text>
<text x="238.5" y="9.5">4</text>
<text x="288.5" y="9.5">3</text>
<text x="338.5" y="9.5">2</text>
<text x="386" y="9.5">1</text>
<text x="16.2" y="31.3">F</text>
<text x="411.2" y="31.3">F</text>
<text x="16.1" y="75.5">E</text>
<text x="411.1" y="75.5">E</text>
<text x="15.5" y="125.5">D</text>
<text x="410.5" y="125.5">D</text>
<text x="15.4" y="175.5">C</text>
<text x="410.4" y="175.5">C</text>
<text x="16" y="225.5">B</text>
<text x="411" y="225.5">B</text>
<text x="15.5" y="269.8">A</text>
<text x="410.5" y="269.8">A</text>
<text x="41" y="291.5">8</text>
<text x="88.5" y="291.5">7</text>
<text x="138.5" y="291.5">6</text>
<text x="188.5" y="291.5">5</text>
<text x="238.5" y="291.5">4</text>
<text x="288.5" y="291.5">3</text>
<text x="338.5" y="291.5">2</text>
<text x="386" y="291.5">1</text>
</g>
<g font-size="4.7">
<text x="174" y="20.3">All 3D printed from STL File provided,</text>
<text x="174" y="24.8">due to complexity of construction</text>
<text x="34.3" y="119.8">Left Gear Arm</text>
<text x="185.7" y="124.7">15</text>
<text x="350.8" y="122.9">Right Gear Arm</text>
<text x="223.9" y="130.9">16</text>
<text x="154.7" y="186.8">4</text>
<text x="34.3" y="195.6">Motor Mount</text>
<text x="245.2" y="212.6">All Dimensions in cm</text>
<text x="245.2" y="217.1">No Tappings in holes</text>
</g>
<g font-size="4.7" fill="#808080">
<text x="372.5" y="18.3">6.00</text>
<text x="111" y="28.1" transform="rotate(-45 111 28.1)">0.30</text>
<text x="365" y="24.3">3.00</text>
<text x="120.9" y="34" transform="rotate(45 120.9 34)">1.06</text>
<text x="94.6" y="39.8">0.40</text>
<text x="134.6" y="66" transform="rotate(-90 134.6 66)">10.65</text>
<text x="239.7" y="64.2" transform="rotate(-90 239.7 64.2)">1.50</text>
<text x="140.6" y="66.6" transform="rotate(-90 140.6 66.6)">9.90</text>
<text x="146.6" y="69.1" transform="rotate(-90 146.6 69.1)">8.90</text>
<text x="94.6" y="72.3">1.40</text>
<text x="152.6" y="79.2" transform="rotate(-90 152.6 79.2)">4.00</text>
<text x="94.6" y="86.4">1.30</text>
<text x="229.5" y="90.9" transform="rotate(-90 229.5 90.9)">3.93</text>
<text x="94.6" y="99.7">1.07</text>
<text x="251.2" y="102" transform="rotate(-13 251.2 102)">6.17</text>
<text x="345.6" y="103.2" transform="rotate(-52 345.6 103.2)">1.37</text>
<text x="312.2" y="111" transform="rotate(-90 312.2 111)">0.40</text>
<text x="310.2" y="160.4">3.20</text>
<text x="65.2" y="200.6">2.23</text>
<text x="92.1" y="211">0</text>
<text x="92.1" y="215">0.60</text>
<text x="55.1" y="221.9" transform="rotate(-90 55.1 221.9)">2.80</text>
<text x="92.1" y="219.8">1.50</text>
<text x="92.1" y="224.6">2.40</text>
<text x="78.6" y="236" transform="rotate(-89 78.6 236)">0.40</text>
<text x="47.3" y="242.6" transform="rotate(22 47.3 242.6)">R1.55</text>
<text x="127.2" y="245.4" transform="rotate(-90 127.2 245.4)">0.63</text>
<text x="155" y="241.9">3.75</text>
<text x="41.6" y="250.2" transform="rotate(3 41.6 250.2)">R1.45</text>
<text x="155" y="251.3">0.75</text>
<text x="155" y="246.7">3.65</text>
<text x="155" y="256.5">0.65</text>
<text x="45" y="259.9" transform="rotate(-18 45 259.9)">2.70</text>
<text x="84.4" y="258.3">1.00</text>
<text x="111.8" y="262.6" transform="rotate(-90 111.8 262.6)">2.20</text>
<text x="155" y="261.4">0.20</text>
<text x="155" y="265.6">0</text>
<text x="67.7" y="272.3">4.10</text>
<text x="121.6" y="276.1" transform="rotate(-90 121.6 276.1)">0</text>
<text x="132.4" y="282.5" transform="rotate(-90 132.4 282.5)">3.00</text>
<text x="137.1" y="282.5" transform="rotate(-90 137.1 282.5)">3.10</text>
<text x="141.6" y="282.5" transform="rotate(-90 141.6 282.5)">4.00</text>
</g>
<g font-size="4.2">
<text x="26.7" y="171.3">Metric - Spur gear 1M 30T 20PA 5FW</text>
<text x="26.7" y="175.8">S30N75H50L4N pattern</text>
</g>
<text font-size="4.1" x="21" y="293.7">SOLIDWORKS Educational Product. For Instructional Use Only.</text>
<text font-size="3.9" x="400.9" y="275.5">A3</text>
<g font-size="2">
<text x="230.6" y="234.6">UNLESS OTHERWISE SPECIFIED:</text>
<text x="230.6" y="237.1">DIMENSIONS ARE IN MILLIMETERS</text>
<text x="230.6" y="239.6">SURFACE FINISH:</text>
<text x="264.4" y="234.6">FINISH:</text>
<text x="311.3" y="234.5">DEBURR AND</text>
<text x="311.3" y="237">BREAK SHARP</text>
<text x="311.3" y="239.5">EDGES</text>
<text x="342.6" y="236">DO NOT SCALE DRAWING</text>
<text x="383.3" y="236.2">REVISION</text>
<text x="230.6" y="242.1">TOLERANCES:</text>
<text x="232.2" y="244.6">LINEAR:</text>
<text x="232.2" y="247.1">ANGULAR:</text>
<text x="244.3" y="252">NAME</text>
<text x="260" y="251.9">SIGNATURE</text>
<text x="277.2" y="251.9">DATE</text>
<text x="330.1" y="251.9">TITLE:</text>
<text x="230.6" y="256.1">DRAWN</text>
<text x="230.9" y="260.3">CHK'D</text>
<text x="230.4" y="264.4">APPV'D</text>
<text x="231.1" y="268.8">MFG</text>
<text x="231.5" y="273">Q.A</text>
<text x="285.6" y="272.5">MATERIAL:</text>
<text x="330" y="272.5">DWG NO.</text>
<text x="285.6" y="285.5">WEIGHT:</text>
<text x="330.1" y="285.6">SCALE:1:2</text>
<text x="374.5" y="285.6">SHEET 2 OF 7</text>
</g>
</svg>
